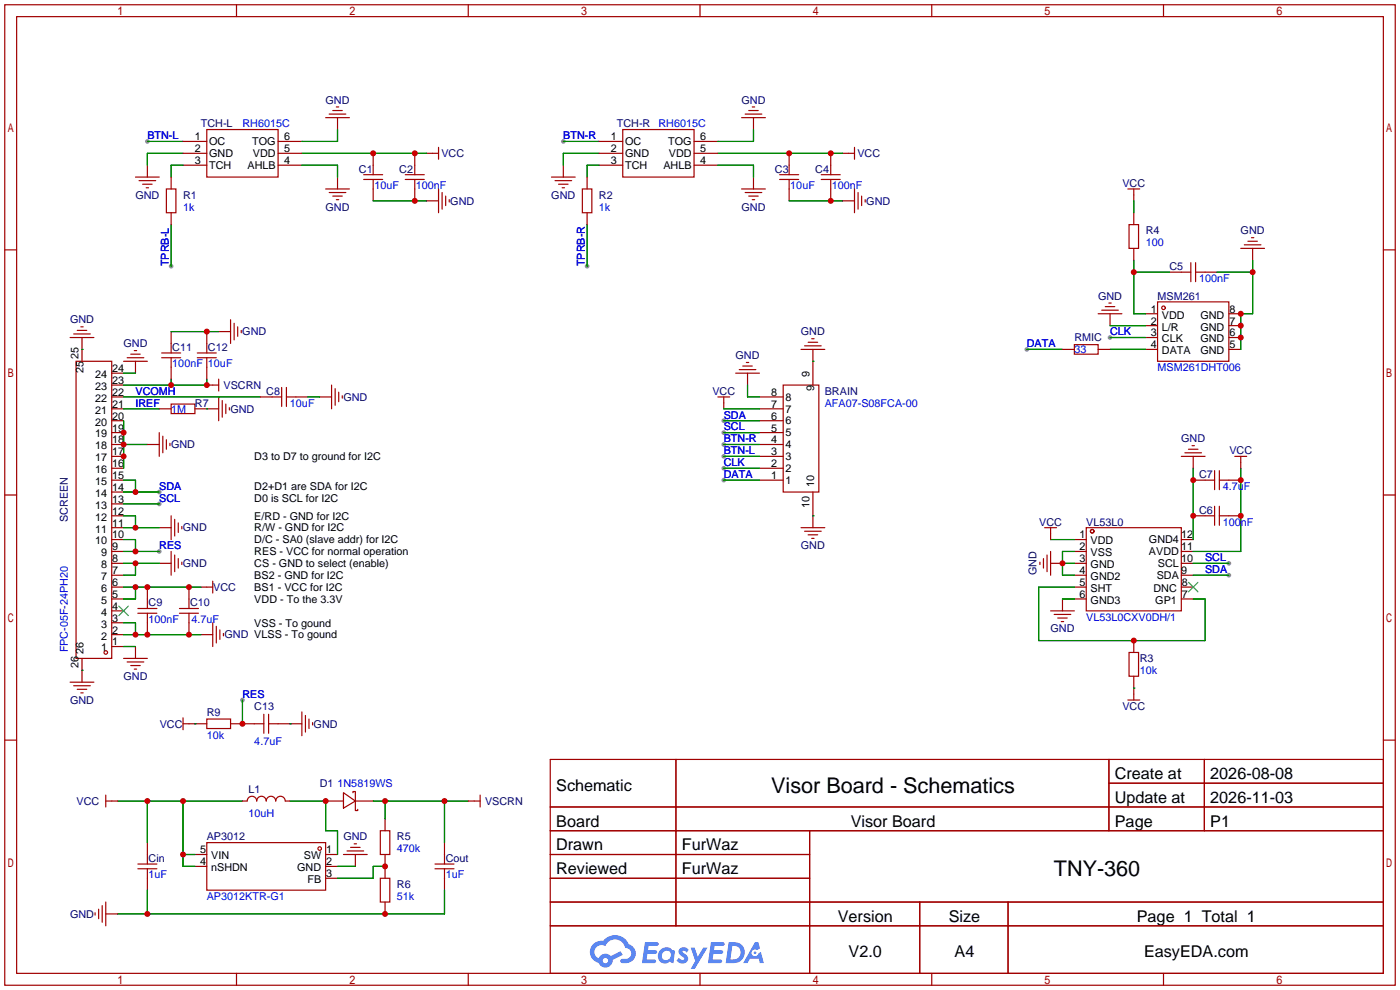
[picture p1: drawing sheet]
<svg xmlns="http://www.w3.org/2000/svg" width="299mm" height="212mm" viewBox="0 0 299 212" stroke-linecap="round" stroke-linejoin="round" font-family="sans-serif">
<g fill="#999">
<circle cx="31.5" cy="30.2" r=".51"/>
<circle cx="36.6" cy="56.9" r=".51"/>
<circle cx="120.4" cy="30.2" r=".51"/>
<circle cx="125.5" cy="56.9" r=".51"/>
<circle cx="237.2" cy="72.1" r=".51"/>
<circle cx="262.6" cy="120.4" r=".51"/>
<circle cx="262.6" cy="122.9" r=".51"/>
<circle cx="34" cy="107.7" r=".51"/>
<circle cx="34" cy="105.2" r=".51"/>
<circle cx="34" cy="117.9" r=".51"/>
<circle cx="154.7" cy="89.9" r=".51"/>
<circle cx="154.7" cy="92.5" r=".51"/>
<circle cx="154.7" cy="102.6" r=".51"/>
<circle cx="154.7" cy="100.1" r=".51"/>
<circle cx="154.7" cy="97.5" r=".51"/>
<circle cx="154.7" cy="95" r=".51"/>
<circle cx="219.5" cy="74.7" r=".51"/>
<circle cx="51.8" cy="149.6" r=".51"/>
</g>
<g fill="none" stroke="#a10000" stroke-width=".25">
<path d="M1 1h297.2v209.6h-297.2zM3.6 3.6h292.1v204.4h-292.1zM50.5 1v2.6M100.1 1v2.6M149.6 1v2.6M199.1 1v2.6M248.7 1v2.6M1 53.4h2.6M295.7 53.4h2.5M1 105.8h2.6M295.7 105.8h2.5M1 158.2h2.6"/>
<path d="M295.7 158.2h2.5M117.6 162.3h178.1v45.7h-178.1zM117.6 172.5h178.1M117.6 177.5h178.1M144.5 162.3v35.6M173 177.5v30.5M237 162.3v15.2M237 167.4h58.7M257.4 162.3v15.2M117.6 182.6h55.4M117.6 192.8h178.1M117.6 187.7h55.4"/>
<path d="M117.6 197.9h178.1M196.6 192.8v15.2M215.4 192.8v15.2M50.5 208v2.6M100.1 208v2.6M149.6 208v2.6M199.1 208v2.6M248.7 208v2.6"/>
</g>
<g fill="#5487ff">
<path d="M145.3 202.7a1.3 1.3 0 0 1 1.9 .3l-.4 .6a.54 .54 0 0 0-.9-.2l.1 .2a1.34 1.34 0 0 1 .9 1.8 1.47 1.47 0 0 1-2.3-.1l.5-.6 .8 .5a.31 .31 0 0 0 .4-.3 .31 .31 0 0 0-.3-.4 1.12 1.12 0 0 1-.7-1.8z"/>
<path d="M147.6 202.5h.9l.6 2 1.2-2h.9l-2.7 4.6h-.9l1-1.7z"/>
<path d="M137.8 201.4h1.7a1.31 1.31 0 0 1 1.2 .2 .4 .4 0 0 1-.3 .5l-1.8 .1-.1 .9h1.6a.4 .4 0 0 1 .4 .4 .4 .4 0 0 1-.5 .4h-1.6l-.2 1.2h1.4a.46 .46 0 0 1 .5 0 .46 .46 0 0 1 .1 .5l-.4 .2h-2.6z"/>
<path d="M151.9 201.4h1.7a1.32 1.32 0 0 1 1.2 .2 .39 .39 0 0 1-.3 .5l-1.8 .1-.1 .9h1.6a.4 .4 0 0 1 .4 .4 .4 .4 0 0 1-.4 .4h-1.7l-.2 1.2h1.4a.46 .46 0 0 1 .5 0 .46 .46 0 0 1 .1 .5l-.4 .2h-2.6z"/>
<path d="M161.3 201.4h.8l.3 1.3-.6 .4a.75 .75 0 0 0-1.1 .3 .75 .75 0 0 0 .5 1 .75 .75 0 0 0 .9-.7l.5-.2 .6 2.3h-.8l-.3-.9h-1.8l-.5 .9h-1z"/>
<path d="M155.7 201.4l-.6 4.4h1.5a2.27 2.27 0 0 0 2.6-2.2 2.27 2.27 0 0 0-2.7-2.2zM156.5 202.1a1.5 1.5 0 0 1 1.8 1.6 1.5 1.5 0 0 1-1.9 1.4h-.3z"/>
<path d="M141.2 203a1.6 1.6 0 0 0-.3 2.3 1.6 1.6 0 0 0 2.3 .2l.7 .3 .3-2.4-.1-.3-.5-.1a1.58 1.58 0 0 0-2.4 0zM141.8 203.5a.98 .98 0 0 1 1.6 .4 .98 .98 0 0 1-1.1 1.3 .94 .94 0 0 1-.9-.7 .94 .94 0 0 1 .4-1z"/>
<path d="M126.8 201.8a2.37 2.37 0 0 0 1.1 4 1.54 1.54 0 0 0 1.8 1 1.54 1.54 0 0 0 1.2-1.6l2.2-1.1-.5-.8-2 1a1.57 1.57 0 0 0-2.7 .5 1.5 1.5 0 0 1-.7-2.1 1.5 1.5 0 0 1 2.2-.5 2.23 2.23 0 0 1 2.3-1.4 2.23 2.23 0 0 1 2 1.8 1.16 1.16 0 0 1 1.2 1.1 1.16 1.16 0 0 1-1.1 1.2h-.7a.47 .47 0 0 0-.5 .4 .47 .47 0 0 0 .4 .5 2.17 2.17 0 0 0 2.5-.9 2.17 2.17 0 0 0-.3-2.7l-.8-.4a3.2 3.2 0 0 0-5.5-.7l-1.1 .1zM128.8 205.3a.6 .6 0 0 1 1.2 0 .6 .6 0 0 1-1.2 0z"/>
<circle cx="161.4" cy="203.6" r=".28"/>
</g>
<g fill="none" stroke="#008700" stroke-width=".25">
<path d="M31.5 30.2h7.6M39.1 32.8h-7.6v2.5M39.1 35.3h-2.5v2.5M64.5 32.8h26.7M64.5 35.3h7.6v2.5M72.1 27.7v2.5h-7.6M120.4 30.2h7.6M128 32.8h-7.6v2.5M128 35.3h-2.5v2.5M153.4 32.8h26.7M153.4 35.3h7.6v2.5M161 27.7v2.5h-7.6"/>
<path d="M36.6 48v8.9M79.8 42.9h11.4M125.5 48v8.9M168.7 42.9h11.4M242.3 55.6v11.5h2.6M242.3 58.2h7.6M242.3 42.9v2.6M260.1 58.2h7.6M267.7 55.6v11.5h-2.5v7.6M17.5 74.7h.1M26.4 79.8h2.6M36.6 70.9h10.1"/>
<path d="M173.7 77.2h.1M219.5 74.7h7.6M237.2 69.6h7.7M237.2 72.1h7.7M237.2 74.7h7.7M26.4 87.4h7.6M26.4 84.8h29.2M26.4 89.9v10.2M26.4 95h5.1M36.6 81v1.3M44.2 87.4h.1M44.2 81v1.3h-17.8"/>
<path d="M65.8 84.8h2.5M154.7 87.4h7.6M154.7 95h7.6M154.7 89.9h7.6M154.7 92.5h7.6M154.7 97.5h7.6M159.8 82.3v2.5h2.5M26.4 115.3h2.6v2.6M26.4 117.9h7.6M26.4 107.7h7.6M26.4 105.2h7.6M26.4 102.6h2.6v2.6"/>
<path d="M26.4 110.2h2.6v2.6M26.4 112.8h7.6M154.7 102.6h7.6M154.7 100.1h7.6M173.7 110.2h.1M224.5 115.3h5.1M229.6 117.9h-2.5v5h2.5M255 100.1v15.2M265.2 100.1v17.8h-10.2M26.4 120.4h7.6M26.4 125.5h16.5M26.4 138.2h2.6"/>
<path d="M26.4 133.1h2.6v2.5M26.4 135.6h16.5M29 120.4v2.5h-2.6M29 125.5v2.5h-2.6M227.1 120.4h2.5M227.1 128h2.5M229.6 125.5h-7.6v11.4h35.6v-8.9h-2.6M255 120.4h7.6M255 122.9h7.6M17.5 143.3h.1M41.7 154.7h.1M51.8 149.6v5.1"/>
<path d="M62 154.7h.1M242.3 147.1h.1M25.1 171.2h26.7M31.5 171.2v8.9M39.1 171.2v14h2.6M62 171.2h7.6v6.3h2.5v5.1M79.8 171.2h20.3M82.3 171.2v3.8M95 171.2v8.9M31.5 190.2v5.1M39.1 182.6h2.6M72.1 185.2h3.8"/>
<path d="M82.3 185.2h-2.5v2.5h-7.7M95 190.2v5.1h-69.9"/>
</g>
<g fill="none" stroke="#a10000" stroke-width=".25">
<path d="M29 37.8h5M29.7 38.6h3.6M30.5 39.4h2M31.5 35.3v2.5M36.6 37.8v2.6M39.1 32.8h5.1M39.1 30.2h5.1M39.1 35.3h5.1M44.2 27.7h15.2v10.1h-15.2zM59.4 32.8h5.1M59.4 30.2h5.1M59.4 35.3h5.1"/>
<path d="M69.6 25.1h5.1M70.4 24.4h3.5M71.1 23.6h2.1M71.9 22.9h.5M72.1 25.1v2.6M72.1 37.8v2.6M77.7 38.4h4.1M77.7 37.3h4.1M79.8 32.8v4.5M79.8 38.4v4.5M86.6 38.4h4.1M86.6 37.3h4.1"/>
<path d="M88.6 32.8v4.5M88.6 38.4v4.5M91.2 32.8h2.5M93.7 31.5v2.5M117.9 37.8h5M118.6 38.6h3.6M119.4 39.4h2M120.4 35.3v2.5M125.5 37.8v2.6M128 32.8h5.1M128 30.2h5.1M128 35.3h5.1"/>
<path d="M133.1 27.7h15.2v10.1h-15.2zM148.3 32.8h5.1M148.3 30.2h5.1M148.3 35.3h5.1M158.5 25.1h5.1M159.3 24.4h3.5M160 23.6h2.1M160.8 22.9h.5M161 25.1v2.6M161 37.8v2.6M166.6 38.4h4.1M166.6 37.3h4.1"/>
<path d="M168.7 32.8v4.5M168.7 38.4v4.5M175.5 38.4h4.1M175.5 37.3h4.1M177.5 32.8v4.5M177.5 38.4v4.5M180.1 32.8h2.5M182.6 31.5v2.5M31.2 40.1h.5M35.6 40.4h2v5.1h-2zM36.6 45.5v2.5M69.6 40.4h5.1"/>
<path d="M70.4 41.1h3.5M71.1 41.9h2.1M71.9 42.7h.5M91.2 42.9h2.5M93.7 40.4v5.1M94.5 41.1v3.6M95.2 41.9v2M96 42.7v.5M120.1 40.1h.5M124.5 40.4h2v5.1h-2zM125.5 45.5v2.5M158.5 40.4h5.1"/>
<path d="M159.3 41.1h3.5M160 41.9h2.1M160.8 42.7h.5M180.1 42.9h2.5M182.6 40.4v5.1M183.4 41.1v3.6M184.1 41.9v2M184.9 42.7v.5M241 40.4h2.6M241.3 48h2v5.1h-2zM242.3 40.4v2.5M242.3 45.5v2.5"/>
<path d="M242.3 53.1v2.5M249.9 58.2h4.6M254.5 56.1v4.1M255.5 56.1v4.1M255.5 58.2h4.6M265.2 53.1h5.1M265.9 52.3h3.6M266.7 51.6h2M267.5 50.8h.5M267.7 53.1v2.5M15 72.1h5.1M15.7 71.4h3.6"/>
<path d="M16.3 77.2h7.6v63.5h-7.6zM16.5 70.6h2M17.3 69.8h.5M17.5 72.1v5.1M23.9 79.8h2.5M26.4 77.2h5.1M27.2 76.5h3.5M27.9 75.7h2.1M28.7 74.9h.5M29 77.2v2.6M34.5 76.5h4.1M34.5 75.4h4.1"/>
<path d="M36.6 70.9v4.5M36.6 76.5v4.5M42.2 76.5h4M42.2 75.4h4M44.2 70.9v4.5M44.2 76.5v4.5M46.7 70.9h2.6M49.3 68.3v5.1M50 69.1v3.5M50.8 69.8v2.1M51.6 70.6v.5M157.2 79.8h5.1"/>
<path d="M158 79h3.5M158.7 78.2h2.1M159.5 77.5h.5M159.8 79.8v2.5M171.2 74.7h5.1M172 73.9h3.5M172.7 73.2h2.1M173.5 72.4h.5M173.7 74.7v7.6M227.1 74.7h2.5M229.6 73.7h5.1v2h-5.1zM234.7 67.1h5.1"/>
<path d="M234.7 74.7h2.5M235.5 66.3h3.5M236.2 65.5h2.1M237 64.8h.5M237.2 67.1v2.5M244.9 67.1h2.5M244.9 69.6h2.5M244.9 72.1h2.5M244.9 74.7h2.5M247.4 64.5h15.2v12.7h-15.2zM262.6 67.1h2.6M262.6 69.6h2.6"/>
<path d="M262.6 72.1h2.6M262.6 74.7h2.6M23.9 97.5h2.5M23.9 95h2.5M23.9 92.5h2.5M23.9 89.9h2.5M23.9 87.4h2.5M23.9 84.8h2.5M23.9 82.3h2.5M31.5 95h2.5M34 87.4h2.6M34 92.5v5"/>
<path d="M34.8 93.2v3.6M35.6 94v2M36.3 94.7v.5M36.6 86.4h5.1v2h-5.1zM41.7 87.4h5M44.2 82.3h2.5M46.7 81v2.6M46.7 84.8v5.1M47.5 85.6v3.6M48.3 86.4v2M49 87.1v.5M55.6 84.8h4.6"/>
<path d="M60.2 82.8v4.1M61.2 84.8h4.6M61.2 82.8v4.1M68.3 84.8h2.6M70.9 82.3v5.1M71.6 83.1v3.5M72.4 83.8v2.1M73.2 84.6v.5M153.4 84.8h2.6M154.7 84.8v2.6M162.3 97.5h5.1M162.3 95h5.1"/>
<path d="M162.3 92.5h5.1M162.3 89.9h5.1M162.3 87.4h5.1M162.3 84.8h5.1M167.4 82.3h7.6v22.9h-7.6zM252.5 97.5h5.1M253.2 96.8h3.6M254 96h2M254.8 95.2h.5M255 97.5v2.6M263.9 97.5h2.5M265.2 97.5v2.6"/>
<path d="M23.9 117.9h2.5M23.9 115.3h2.5M23.9 112.8h2.5M23.9 110.2h2.5M23.9 107.7h2.5M23.9 105.2h2.5M23.9 102.6h2.5M23.9 100.1h2.5M34 112.8h2.6M36.6 110.2v5.1M36.6 117.9v5M37.3 111v3.6"/>
<path d="M37.3 118.6v3.6M38.1 111.8v2M38.1 119.4v2M38.9 112.5v.5M162.3 102.6h5.1M162.3 100.1h5.1M171.2 112.8h5.1M172 113.5h3.5M172.7 114.3h2.1M173.5 115.1h.5M173.7 105.2v7.6M223 119.4v2"/>
<path d="M223.3 112.8h2.5M223.8 118.6v3.6M224.5 112.8v2.5M224.5 117.9v5M229.6 117.9h2.6M229.6 115.3h2.6M232.2 112.8h20.3v17.8h-20.3zM252.5 117.9h2.5M252.5 115.3h2.5M255 110.2h4.6M255 102.6h4.6M259.6 100.6v4"/>
<path d="M259.6 108.2v4.1M260.6 110.2h4.6M260.6 102.6h4.6M260.6 100.6v4M260.6 108.2v4.1M23.9 138.2h2.5M23.9 135.6h2.5M23.9 133.1h2.5M23.9 130.6h2.5M23.9 128h2.5M23.9 125.5h2.5M23.9 122.9h2.5"/>
<path d="M23.9 120.4h2.5M29 138.2v2.5M29.5 131.1h4M29.5 130h4M31.5 125.5v4.5M31.5 131.1v4.5M34 120.4h2.6M38.4 131.1h4M38.4 130h4M38.9 120.1v.5M40.4 125.5v4.5M40.4 131.1v4.5"/>
<path d="M42.9 135.6h2.6M42.9 125.5h2.6M45.5 124.2v2.5M45.5 133.1v5.1M46.2 133.9v3.5M47 134.6v2.1M47.8 135.4v.5M222.2 120.1v.5M224.5 130.6h5.1M224.5 120.4h2.6M225.3 131.3h3.6M226.1 132.1h2"/>
<path d="M226.8 132.8h.5M227.1 128v2.6M229.6 128h2.6M229.6 125.5h2.6M229.6 122.9h2.6M229.6 120.4h2.6M241.3 139.4h2v5.1h-2zM242.3 136.9v2.5M252.5 128h2.5M252.5 125.5h2.5M252.5 122.9h2.5M252.5 120.4h2.5"/>
<path d="M15 145.8h5.1M15.7 146.6h3.6M16.5 147.3h2M17.3 148.1h.5M17.5 140.7v5.1M26.4 140.7h5.1M27.2 141.5h3.5M27.9 142.2h2.1M28.7 143h.5M39.1 154.7h5.1M39.1 153.4v2.6M44.2 153.7h5.1v2h-5.1z"/>
<path d="M49.3 154.7h7.1M56.4 152.7v4M57.4 154.7h7.1M57.4 152.7v4M64.5 152.1v5.1M65.3 152.9v3.6M66 153.7v2M66.8 154.4v.5M241 149.6h2.6M242.3 144.5v5.1M22.6 171.2h2.5M22.6 169.9v2.6"/>
<path d="M51.8 171.2h1a1.02 1.02 0 0 1 1.1-1 1.02 1.02 0 0 1 1 1 1.02 1.02 0 0 1 1-1 1.02 1.02 0 0 1 1 1 1.02 1.02 0 0 1 1-1 1.02 1.02 0 0 1 1 1 1.02 1.02 0 0 1 1-1 1.02 1.02 0 0 1 1.1 1h1M69.6 171.2h3.8M73.4 169.4l2.5 1.8-2.5 1.5zM75.4 169.4v-.2h.5v2M75.9 171.2v2h.6v-.2M75.9 171.2h3.9M81.3 177.5h2v5.1h-2zM82.3 175v2.5M100.1 171.2h2.5M102.6 169.9v2.6M20.3 195.1v.5M21.1 194.3v2"/>
<path d="M21.8 193.5v3.6M22.6 195.3h2.5M22.6 192.8v5.1M29.5 184.7h4M29.5 185.7h4M31.5 180.1v4.6M31.5 185.7v4.5M41.7 182.6h2.5M41.7 185.2h2.5M44.2 180.1h25.4v10.1h-25.4zM69.6 182.6h2.5M69.6 185.2h2.5"/>
<path d="M69.6 187.7h2.5M73.4 182.6h5.1M74.2 181.9h3.5M74.9 181.1h2.1M75.7 180.3h.5M75.9 182.6v2.6M81.3 187.7h2v5.1h-2zM82.3 182.6v5.1M82.3 192.8v2.5M93 184.7h4M93 185.7h4M95 180.1v4.6"/>
<path d="M95 185.7v4.5"/>
<circle cx="248.7" cy="65.8" r=".38"/>
<circle cx="233.4" cy="113.5" r=".38"/>
<circle cx="22.6" cy="139.4" r=".38"/>
<circle cx="68.3" cy="181.4" r=".38"/>
</g>
<path d="M25.4 129.5l2 2.1M27.4 129.5l-2 2.1M254 124.5l2 2M256 124.5l-2 2" fill="none" stroke="#3c3" stroke-width=".25"/>
<g fill="#c00">
<circle cx="79.8" cy="32.8" r=".63"/>
<circle cx="88.6" cy="32.8" r=".63"/>
<circle cx="88.6" cy="42.9" r=".63"/>
<circle cx="168.7" cy="32.8" r=".63"/>
<circle cx="177.5" cy="32.8" r=".63"/>
<circle cx="177.5" cy="42.9" r=".63"/>
<circle cx="265.2" cy="102.6" r=".63"/>
<circle cx="265.2" cy="110.2" r=".63"/>
<circle cx="265.2" cy="72.1" r=".63"/>
<circle cx="265.2" cy="69.6" r=".63"/>
<circle cx="265.2" cy="67.1" r=".63"/>
<circle cx="267.7" cy="58.2" r=".63"/>
<circle cx="242.3" cy="58.2" r=".63"/>
<circle cx="255" cy="102.6" r=".63"/>
<circle cx="255" cy="110.2" r=".63"/>
<circle cx="227.1" cy="120.4" r=".63"/>
<circle cx="242.3" cy="136.9" r=".63"/>
<circle cx="82.3" cy="185.2" r=".63"/>
<circle cx="82.3" cy="171.2" r=".63"/>
<circle cx="95" cy="171.2" r=".63"/>
<circle cx="69.6" cy="171.2" r=".63"/>
<circle cx="39.1" cy="171.2" r=".63"/>
<circle cx="39.1" cy="182.6" r=".63"/>
<circle cx="31.5" cy="171.2" r=".63"/>
<circle cx="82.3" cy="195.3" r=".63"/>
<circle cx="31.5" cy="195.3" r=".63"/>
<circle cx="29" cy="105.2" r=".63"/>
<circle cx="29" cy="112.8" r=".63"/>
<circle cx="29" cy="120.4" r=".63"/>
<circle cx="29" cy="117.9" r=".63"/>
<circle cx="29" cy="125.5" r=".63"/>
<circle cx="31.5" cy="125.5" r=".63"/>
<circle cx="40.4" cy="125.5" r=".63"/>
<circle cx="29" cy="135.6" r=".63"/>
<circle cx="31.5" cy="135.6" r=".63"/>
<circle cx="40.4" cy="135.6" r=".63"/>
<circle cx="44.2" cy="82.3" r=".63"/>
<circle cx="36.6" cy="82.3" r=".63"/>
<circle cx="44.2" cy="70.9" r=".63"/>
<circle cx="26.4" cy="97.5" r=".63"/>
<circle cx="26.4" cy="95" r=".63"/>
<circle cx="26.4" cy="92.5" r=".63"/>
<circle cx="51.8" cy="154.7" r=".63"/>
</g>
<g font-size="4.6">
<text x="164.8" y="169.4">Visor Board - Schematics</text>
<text x="225.2" y="187.2">TNY-360</text>
</g>
<g font-size="3.5">
<text x="238.3" y="166.5">Create at</text>
<text x="258.7" y="166.5">2026-08-08</text>
<text x="118.9" y="169.1">Schematic</text>
<text x="238.3" y="171.6">Update at</text>
<text x="258.7" y="171.6">2026-11-03</text>
<text x="118.9" y="176.7">Board</text>
<text x="181.8" y="176.7">Visor Board</text>
<text x="238.3" y="176.7">Page</text>
<text x="258.7" y="176.7">P1</text>
<text x="118.9" y="181.8">Drawn</text>
<text x="145.7" y="181.8">FurWaz</text>
<text x="118.9" y="186.8">Reviewed</text>
<text x="145.7" y="186.8">FurWaz</text>
<text x="179.1" y="197">Version</text>
<text x="202.8" y="197">Size</text>
<text x="243" y="197">Page 1 Total 1</text>
<text x="181.4" y="204.6">V2.0</text>
<text x="204" y="204.6">A4</text>
<text x="244.5" y="204.6">EasyEDA.com</text>
</g>
<g font-size="2.3" fill="#000080">
<text x="69.6" y="22.1">GND</text>
<text x="158.5" y="22.1">GND</text>
<text x="42.9" y="27.2">TCH-L</text>
<text x="131.8" y="27.2">TCH-R</text>
<text x="94.3" y="33.6">VCC</text>
<text x="183.2" y="33.6">VCC</text>
<text x="76.7" y="36.9">C1</text>
<text x="85.3" y="36.9">C2</text>
<text x="165.6" y="36.9">C3</text>
<text x="174.2" y="36.9">C4</text>
<text x="239.9" y="39.9">VCC</text>
<text x="28.9" y="42.5">GND</text>
<text x="39.1" y="42.5">R1</text>
<text x="69.6" y="45">GND</text>
<text x="96.2" y="43.7">GND</text>
<text x="117.8" y="42.5">GND</text>
<text x="128" y="42.5">R2</text>
<text x="158.5" y="45">GND</text>
<text x="185.1" y="43.7">GND</text>
<text x="244.9" y="50.1">R4</text>
<text x="265.2" y="50.1">GND</text>
<text x="249.9" y="57.7">C5</text>
<text x="234.7" y="64.1">GND</text>
<text x="247.4" y="64.1">MSM261</text>
<text x="15" y="69.1">GND</text>
<text x="51.8" y="71.7">GND</text>
<text x="171.2" y="71.7">GND</text>
<text x="26.4" y="74.2">GND</text>
<text x="36.8" y="75">C11</text>
<text x="44.4" y="75">C12</text>
<text x="157.2" y="76.8">GND</text>
<text x="229.6" y="72.9">RMIC</text>
<text x="47.8" y="83.1">VSCRN</text>
<text x="41.7" y="86.9">R7</text>
<text x="49.3" y="88.2">GND</text>
<text x="56.9" y="84.4">C8</text>
<text x="73.4" y="85.6">GND</text>
<text x="152.2" y="84.4">VCC</text>
<text x="176.3" y="84.4">BRAIN</text>
<text x="36.6" y="95.8">GND</text>
<text x="252.5" y="94.5">GND</text>
<text x="262.7" y="97.1">VCC</text>
<text x="256.3" y="102.2">C7</text>
<text x="14.5" y="111.5" transform="rotate(-90 14.5 111.5)">SCREEN</text>
<text x="39.1" y="113.6">GND</text>
<text x="222.1" y="112.3">VCC</text>
<text x="232.2" y="112.3">VL53L0</text>
<text x="256.3" y="109.8">C6</text>
<text x="171.2" y="117.4">GND</text>
<text x="39.1" y="121.2">GND</text>
<text x="221.5" y="123" transform="rotate(-90 221.5 123)">GND</text>
<text x="31.7" y="129.6">C9</text>
<text x="40.6" y="129.6">C10</text>
<text x="45.6" y="126.3">VCC</text>
<text x="48" y="136.4">GND VLSS - To gound</text>
<text x="224.5" y="135.2">GND</text>
<text x="243.6" y="141.5">R3</text>
<text x="26.4" y="145.3">GND</text>
<text x="15" y="150.4">GND</text>
<text x="34.1" y="155.5">VCC</text>
<text x="44.2" y="153">R9</text>
<text x="54.4" y="151.7">C13</text>
<text x="67" y="155.5">GND</text>
<text x="239.9" y="151.7">VCC</text>
<text x="16.4" y="172">VCC</text>
<text x="53.1" y="169.5">L1</text>
<text x="68.3" y="168.2">D1</text>
<text x="103.7" y="172">VSCRN</text>
<text x="44.2" y="179.6">AP3012</text>
<text x="73.4" y="179.6">GND</text>
<text x="84.8" y="179.6">R5</text>
<text x="31.7" y="184.2">Cin</text>
<text x="95.2" y="184.2">Cout</text>
<text x="84.8" y="189.8">R6</text>
<text x="15" y="196.1">GND</text>
</g>
<g font-size="2.3" fill="#00f">
<text x="31.5" y="29.8">BTN-L</text>
<text x="51.8" y="27.2">RH6015C</text>
<text x="120.4" y="29.8">BTN-R</text>
<text x="140.7" y="27.2">RH6015C</text>
<text x="80" y="40.4">10uF</text>
<text x="88.9" y="40.4">100nF</text>
<text x="168.9" y="40.4">10uF</text>
<text x="177.8" y="40.4">100nF</text>
<text x="39.1" y="45">1k</text>
<text x="128" y="45">1k</text>
<text x="244.9" y="52.6">100</text>
<text x="36.1" y="56.9" transform="rotate(-90 36.1 56.9)">TPRB-L</text>
<text x="125" y="56.9" transform="rotate(-90 125 56.9)">TPRB-R</text>
<text x="256.3" y="60.2">100nF</text>
<text x="237.2" y="71.7">CLK</text>
<text x="219.5" y="74.2">DATA</text>
<text x="229.6" y="75.5">33</text>
<text x="36.8" y="78.5">100nF</text>
<text x="44.4" y="78.5">10uF</text>
<text x="247.4" y="79.3">MSM261DHT006</text>
<text x="29" y="86.9">IREF</text>
<text x="29" y="84.4">VCOMH</text>
<text x="36.6" y="88.2">1M</text>
<text x="62" y="86.9">10uF</text>
<text x="154.7" y="89.5">SDA</text>
<text x="176.3" y="86.9">AFA07-S08FCA-00</text>
<text x="154.7" y="92">SCL</text>
<text x="154.7" y="94.5">BTN-R</text>
<text x="154.7" y="99.6">CLK</text>
<text x="154.7" y="97.1">BTN-L</text>
<text x="34" y="107.2">SCL</text>
<text x="34" y="104.7">SDA</text>
<text x="154.7" y="102.2">DATA</text>
<text x="261.4" y="104.7">4.7uF</text>
<text x="261.4" y="112.3">100nF</text>
<text x="34" y="117.4">RES</text>
<text x="257.6" y="119.9">SCL</text>
<text x="257.6" y="122.5">SDA</text>
<text x="31.7" y="133.1">100nF</text>
<text x="40.9" y="133.1">4.7uF</text>
<text x="232.2" y="132.6">VL53L0CXV0DH/1</text>
<text x="14.5" y="139.4" transform="rotate(-90 14.5 139.4)">FPC-05F-24PH20</text>
<text x="51.8" y="149.1">RES</text>
<text x="243.6" y="144.1">10k</text>
<text x="44.2" y="158">10k</text>
<text x="54.4" y="159.3">4.7uF</text>
<text x="72.1" y="168.2">1N5819WS</text>
<text x="53.1" y="174.5">10uH</text>
<text x="84.8" y="182.2">470k</text>
<text x="31.7" y="187.8">1uF</text>
<text x="95.2" y="187.8">1uF</text>
<text x="44.2" y="192.3">AP3012KTR-G1</text>
<text x="84.8" y="192.3">51k</text>
</g>
<g font-size="2.3">
<text x="41.6" y="30">1</text>
<text x="60.7" y="30">6</text>
<text x="130.5" y="30">1</text>
<text x="149.6" y="30">6</text>
<text x="41.6" y="32.5">2</text>
<text x="41.6" y="35.1">3</text>
<text x="44.7" y="31">OC</text>
<text x="44.7" y="33.6">GND</text>
<text x="53.9" y="31">TOG</text>
<text x="54.1" y="33.6">VDD</text>
<text x="60.7" y="35.1">4</text>
<text x="60.7" y="32.5">5</text>
<text x="130.5" y="32.5">2</text>
<text x="130.5" y="35.1">3</text>
<text x="133.6" y="31">OC</text>
<text x="133.6" y="33.6">GND</text>
<text x="142.8" y="31">TOG</text>
<text x="143" y="33.6">VDD</text>
<text x="149.6" y="35.1">4</text>
<text x="149.6" y="32.5">5</text>
<text x="44.7" y="36.1">TCH</text>
<text x="52.9" y="36.1">AHLB</text>
<text x="133.6" y="36.1">TCH</text>
<text x="141.8" y="36.1">AHLB</text>
<text x="246" y="66.8">1</text>
<text x="246" y="69.4">2</text>
<text x="246" y="71.9">3</text>
<text x="248.3" y="68.1">VDD</text>
<text x="248.3" y="70.6">L/R</text>
<text x="256.6" y="70.6">GND</text>
<text x="256.6" y="68.1">GND</text>
<text x="262.8" y="71.9">6</text>
<text x="262.8" y="69.4">7</text>
<text x="262.8" y="66.8">8</text>
<text x="16.8" y="76.7" transform="rotate(-90 16.8 76.7)">25</text>
<text x="246" y="74.4">4</text>
<text x="248.3" y="73.2">CLK</text>
<text x="248.3" y="75.7">DATA</text>
<text x="256.6" y="75.7">GND</text>
<text x="256.6" y="73.2">GND</text>
<text x="262.8" y="74.4">5</text>
<text x="17.8" y="79.8" transform="rotate(-90 17.8 79.8)">25</text>
<text x="20.4" y="83.3">23</text>
<text x="20.4" y="80.8">24</text>
<text x="24" y="82.1">23</text>
<text x="24" y="79.5">24</text>
<text x="173" y="80.5" transform="rotate(-90 173 80.5)">9</text>
<text x="174" y="83.6" transform="rotate(-90 174 83.6)">9</text>
<text x="20.4" y="88.4">21</text>
<text x="20.4" y="85.9">22</text>
<text x="24" y="89.7">20</text>
<text x="24" y="87.1">21</text>
<text x="24" y="84.6">22</text>
<text x="164.8" y="89.7">6</text>
<text x="164.8" y="87.1">7</text>
<text x="164.8" y="84.6">8</text>
<text x="167.9" y="88.2">7</text>
<text x="167.9" y="85.6">8</text>
<text x="20.4" y="93.5">19</text>
<text x="20.4" y="91">20</text>
<text x="24" y="94.8">18</text>
<text x="24" y="92.2">19</text>
<text x="164.8" y="94.8">4</text>
<text x="164.8" y="92.2">5</text>
<text x="167.9" y="95.8">4</text>
<text x="167.9" y="93.2">5</text>
<text x="167.9" y="90.7">6</text>
<text x="20.4" y="101.1">16</text>
<text x="20.4" y="98.6">17</text>
<text x="20.4" y="96">18</text>
<text x="24" y="99.8">16</text>
<text x="24" y="97.3">17</text>
<text x="54.4" y="98.3">D3 to D7 to ground for I2C</text>
<text x="164.8" y="99.8">2</text>
<text x="164.8" y="97.3">3</text>
<text x="167.9" y="100.9">2</text>
<text x="167.9" y="98.3">3</text>
<text x="20.4" y="106.2">14</text>
<text x="20.4" y="103.7">15</text>
<text x="24" y="107.5">13</text>
<text x="24" y="104.9">14</text>
<text x="24" y="102.4">15</text>
<text x="54.4" y="104.7">D2+D1 are SDA for I2C</text>
<text x="54.4" y="107.2">D0 is SCL for I2C</text>
<text x="164.8" y="102.4">1</text>
<text x="167.9" y="103.4">1</text>
<text x="174" y="104.2" transform="rotate(-90 174 104.2)">10</text>
<text x="20.4" y="113.8">11</text>
<text x="20.4" y="111.3">12</text>
<text x="20.4" y="108.7">13</text>
<text x="24" y="112.5">11</text>
<text x="24" y="110">12</text>
<text x="54.4" y="113.6">R/W - GND for I2C</text>
<text x="54.4" y="111">E/RD - GND for I2C</text>
<text x="173" y="108.5" transform="rotate(-90 173 108.5)">10</text>
<text x="20.4" y="116.4">10</text>
<text x="21.7" y="118.9">9</text>
<text x="24" y="117.6">9</text>
<text x="24" y="115.1">10</text>
<text x="54.4" y="116.1">D/C - SA0 (slave addr) for I2C</text>
<text x="54.4" y="118.7">RES - VCC for normal operation</text>
<text x="230.7" y="115.1">1</text>
<text x="230.7" y="117.6">2</text>
<text x="233.1" y="116.4">VDD</text>
<text x="233.1" y="118.9">VSS</text>
<text x="245.6" y="118.6">AVDD</text>
<text x="245.6" y="116.1">GND4</text>
<text x="252.5" y="117.6">11</text>
<text x="252.5" y="115.1">12</text>
<text x="21.7" y="124">7</text>
<text x="21.7" y="121.4">8</text>
<text x="24" y="125.2">6</text>
<text x="24" y="122.7">7</text>
<text x="24" y="120.2">8</text>
<text x="54.4" y="121.2">CS - GND to select (enable)</text>
<text x="54.4" y="123.7">BS2 - GND for I2C</text>
<text x="230.7" y="120.2">3</text>
<text x="230.7" y="122.7">4</text>
<text x="230.7" y="125.2">5</text>
<text x="233.1" y="121.4">GND</text>
<text x="233.1" y="124">GND2</text>
<text x="247.2" y="123.7">SDA</text>
<text x="247.5" y="121.2">SCL</text>
<text x="252.5" y="122.7">9</text>
<text x="252.5" y="120.2">10</text>
<text x="252.6" y="125.2">8</text>
<text x="21.7" y="131.6">4</text>
<text x="21.7" y="129.1">5</text>
<text x="21.7" y="126.5">6</text>
<text x="24" y="130.3">4</text>
<text x="24" y="127.8">5</text>
<text x="54.4" y="126.3">BS1 - VCC for I2C</text>
<text x="54.4" y="128.8">VDD - To the 3.3V</text>
<text x="230.7" y="127.8">6</text>
<text x="233.1" y="126.5">SHT</text>
<text x="233.1" y="129.1">GND3</text>
<text x="246.5" y="126.5">DNC</text>
<text x="246.9" y="129.1">GP1</text>
<text x="252.6" y="127.8">7</text>
<text x="21.7" y="136.7">2</text>
<text x="21.7" y="134.1">3</text>
<text x="24" y="137.9">1</text>
<text x="24" y="135.4">2</text>
<text x="24" y="132.9">3</text>
<text x="54.4" y="133.9">VSS - To gound</text>
<text x="16.8" y="142.8" transform="rotate(-90 16.8 142.8)">26</text>
<text x="17.8" y="139.7" transform="rotate(-90 17.8 139.7)">26</text>
<text x="21.7" y="139.2">1</text>
<text x="42.8" y="184.9">4</text>
<text x="42.8" y="182.4">5</text>
<text x="45.1" y="183.7">VIN</text>
<text x="64.9" y="183.7">SW</text>
<text x="69.7" y="182.4">1</text>
<text x="69.7" y="184.9">2</text>
<text x="45.1" y="186.2">nSHDN</text>
<text x="63.5" y="186.2">GND</text>
<text x="65.7" y="188.7">FB</text>
<text x="69.7" y="187.5">3</text>
</g>
</svg>
